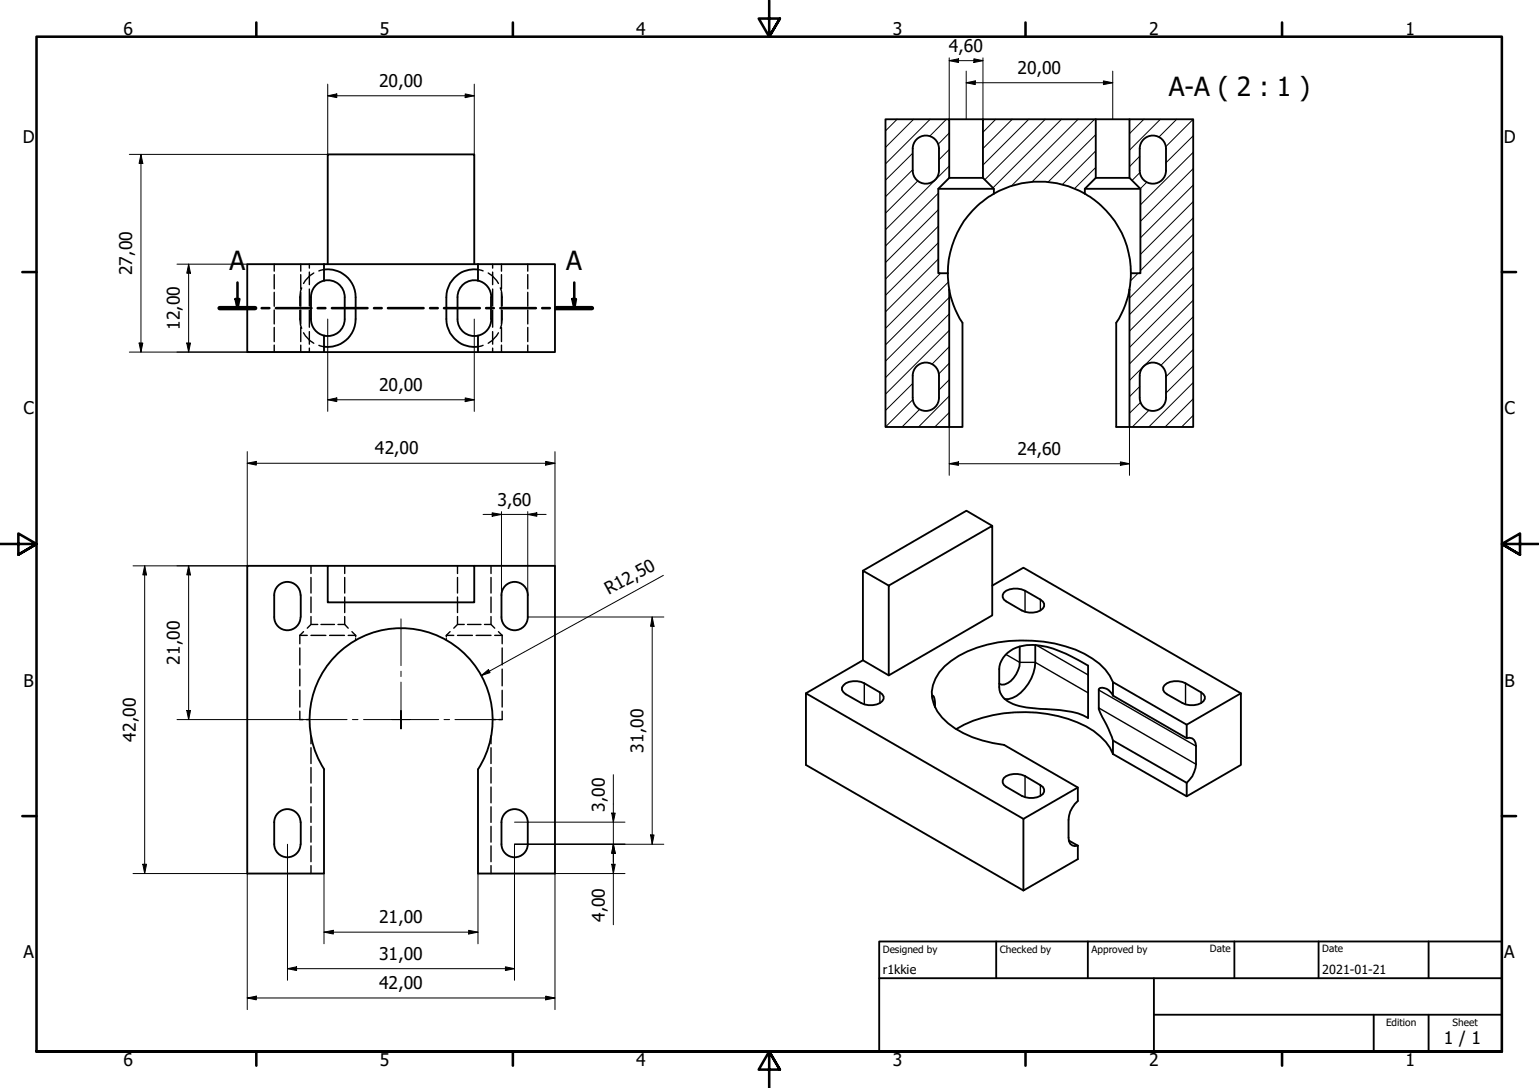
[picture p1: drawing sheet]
<svg xmlns="http://www.w3.org/2000/svg" width="420mm" height="297mm" viewBox="0 0 420 297" stroke-linecap="round" stroke-linejoin="round" font-family="sans-serif">
<!-- layer: Hatch (ISO) -->
<g fill="none" stroke="#000" stroke-width=".27">
<path d="M244.9 32.6l-3.2 3.1M249.4 32.6l-7.7 7.6M253.9 32.6l-12.2 12.2M258.4 32.6l-4.6 4.6M259.1 36.3l-2.9 3.1M271.8 32.6l-3.4 3.5M276.4 32.6l-8 8M280.9 32.6l-12.5 12.5M285.4 32.6l-16.5 16.5M289.8 32.6l-18.7 18.7M294.3 32.6l-18.3 18.2M298.8 32.6l-17.1 17.1"/>
<path d="M299.1 36.8l-13 12.9M312.3 32.6l-3.9 3.9M316.8 32.6l-8.4 8.4M321.2 32.6l-4.8 4.8M325.8 32.6l-7.5 7.5M325.8 37.1l-7.5 7.3M249.2 46.3l-7.5 7.4M249.2 41.8l-7.5 7.4M250.6 49.4l-8.9 8.8M256.2 57.3l-14.5 14.4M256.2 52.8l-14.5 14.4M259.1 45.3l-17.4 17.4"/>
<path d="M259.1 40.8l-2.8 2.8M299.1 45.7l-5.7 5.8M299.1 41.2l-9.1 9.2M311.1 42.7l-2.7 2.8M311.2 47.1l-2.1 2.2M313.1 49.8l-1.8 1.7M325.8 46l-14.5 14.4M325.8 59.5l-14.5 14.4M325.8 55l-14.5 14.5M325.8 50.5l-14.5 14.4M325.8 41.6l-14.5 14.3M256.2 70.7l-14.5 14.4"/>
<path d="M256.2 66.3l-14.5 14.3M256.2 61.8l-14.5 14.4M256.8 74.6l-15.1 15M258.9 77l-17.2 17.2M310.7 74.6l-2 2M325.8 77.5l-17.4 17.4M325.8 73l-17.4 17.4M325.8 68.5l-17.4 17.4M325.8 64l-17.4 17.4M259.1 99.2l-2.8 2.9M259.1 94.7l-4.7 4.7M259.1 90.2l-17.4 17.4"/>
<path d="M259.1 85.7l-17.4 17.4M259.1 81.2l-17.4 17.4M325.8 99.9l-7.5 7.4M325.8 95.4l-7.5 7.5M325.8 90.9l-8.9 8.8M325.8 86.5l-17.4 17.4M325.8 82l-17.4 17.4M249.2 104.7l-7.5 7.4M249.2 109.1l-7.5 7.5M251.1 111.7l-4.8 4.9M259.1 112.6l-3.9 4M259.1 108.1l-8.3 8.5"/>
<path d="M259.1 103.7l-2.8 2.8M311.1 105.5l-2.7 2.8M311.4 109.8l-3 3M313.7 112l-4.6 4.6M325.8 113.4l-3.2 3.2M325.8 108.9l-7.7 7.7M325.8 104.4l-12.2 12.2"/>
</g>
<!-- layer: Hidden (ISO) -->
<g fill="none" stroke="#000" stroke-width=".38">
<path d="M74.9 72.1v1.9M74.9 75v3.9M74.9 79.8v3.8M82.1 72.1v1.9M82.1 75v3.9M82.1 79.8v3.8M82.4 78.6l-.4 .9-.1 1.6v2.5M84.5 72.1v1.1M84.5 74.3v3.4M84.5 78.9v4.7M85.7 74.5l-1.2 .9-1.6 2M88.5 73.6l-1.4 .4"/>
<path d="M130.5 73.6l1.4 .4M133.3 74.5l1.2 .9 1.6 2M134.5 72.1v1.1M134.5 74.3v3.4M134.5 78.9v4.7M136.6 78.6l.3 .9 .2 1.6v2.5M136.9 72.1v1.9M136.9 75v3.9M136.9 79.8v3.8M144.1 72.1v1.9M144.1 75v3.9M144.1 79.8v3.8"/>
<path d="M74.9 84.6v3.8M74.9 89.4v3.9M74.9 94.2v1.9M81.9 84.7v2.4l.1 1.7 .4 .8M82.1 84.6v3.8M82.1 89.4v3.9M82.1 94.2v1.9M82.9 90.9l1.6 1.9 1.2 .9M84.5 84.7v4.6M84.5 90.5v3.5M84.5 95v1.1M87.1 94.3l1.4 .4"/>
<path d="M131.9 94.3l-1.4 .4M134.5 84.7v4.6M134.5 90.5v3.5M134.5 95v1.1M136.1 90.9l-1.6 1.9-1.2 .9M136.9 84.6v3.8M136.9 89.4v3.9M136.9 94.2v1.9M137.1 84.7v2.4l-.2 1.7-.3 .8M144.1 84.6v3.8M144.1 89.4v3.9M144.1 94.2v1.9"/>
<path d="M84.9 154.5v2.1M84.9 157.7v4.2M94.1 154.5v2.1M94.1 157.7v4.2M124.9 154.5v2.1M124.9 157.7v4.2M134 154.5v2.1M134 157.7v4.2M81.9 173.5v2.3M81.9 176.9v4.6M81.9 173.5h2M82.9 172.5l-1 1"/>
<path d="M84.9 173.5h4.1M84.9 163v4.2M84.9 168.3v2.2M86.7 170.5h-1.8l-1 1M87.6 170.5h3.7M90 173.5h4M92.3 170.5h1.8M94.1 170.5l1 1M94.1 163v4.2M94.1 168.3v2.2M95.1 173.5h2M96.1 172.5l1 1"/>
<path d="M97.1 173.5v.4M97.1 174.4v.3M121.9 173.5h2M121.9 173.5v.4M121.9 174.4v.3M122.9 172.5l-1 1M124.9 173.5h4.1M124.9 163v4.2M124.9 168.3v2.2M126.7 170.5h-1.8l-1 1M127.6 170.5h3.7M130 173.5h4"/>
<path d="M132.3 170.5h1.7M134 170.5l1.1 1M134 163v4.2M134 168.3v2.2M135.1 173.5h2M136.1 172.5l1 1M137.1 173.5v2.3M137.1 176.9v4.6M81.9 182.7v4.5M81.9 188.5v4.5M81.9 194.2v2.3h.8M83.6 196.5h.9"/>
<path d="M134.5 196.5h.8M137.1 182.7v4.5M137.1 188.5v4.5M137.1 194.2v2.3h-.9M84.9 200.9v2.2M84.9 204.1v4.4M84.9 209.5v4.3M84.9 214.9v4.3M134 200.9v2.2M134 204.1v4.4M134 209.5v4.3M134 214.9v4.3"/>
<path d="M84.9 220.3v4.2M84.9 225.6v4.3M84.9 230.9v4.4M84.9 236.3v2.2M134 220.3v4.2M134 225.6v4.3M134 230.9v4.4M134 236.3v2.2"/>
</g>
<!-- layer: Visible (ISO) -->
<g fill="none" stroke="#000" stroke-width=".51">
<path d="M259.1 32.6h9.3M299.1 32.6h9.3M249.2 46.6a3.6 3.6 0 0 0 3.6 3.6 3.6 3.6 0 0 0 3.5-3.6M249.2 40.6a3.6 3.6 0 0 1 3.6-3.6 3.6 3.6 0 0 1 3.5 3.6M249.2 40.6v6M256.2 51.5h15.1M256.3 40.6v6M259.1 48.6h9.3M268.4 48.6l2.9 2.9v1.4M268.4 48.6v-16h30.7v16l-2.9 2.9v1.4M271.3 52.9a25 25 0 0 0-12.5 21.7h-2.6v-23.1l2.9-2.9v-16h-17.4v84h17.4M271.4 52.9a25 25 0 0 1 24.7 0"/>
<path d="M296.2 52.9a25 25 0 0 1 12.5 21.7M296.2 51.5h15.1M299.1 48.6h9.3M311.1 40.6a3.6 3.6 0 0 1 3.6-3.6 3.6 3.6 0 0 1 3.6 3.6M311.1 40.6v6M311.2 46.6a3.6 3.6 0 0 0 3.5 3.6 3.6 3.6 0 0 0 3.6-3.6M318.3 40.6v6M88.5 73.6a7.6 7.6 0 0 1 8.6 7.5v6a7.6 7.6 0 0 1-8.6 7.6M88.5 72.1h-21v24h21M88.5 72.1v4.5M88.5 72.1h42M89.5 72.1v-30h40v30"/>
<path d="M130.5 73.6a7.7 7.7 0 0 0-8.6 7.5v6a7.7 7.7 0 0 0 8.6 7.6M130.5 72.1h21v24h-21M130.5 72.1v4.5M130.5 76.6a4.6 4.6 0 0 1 3.6 4.5M130.5 76.6a4.6 4.6 0 0 0-5.6 4.5M258.8 74.6l.4 4.4M259.1 79a24.9 24.9 0 0 0 3.7 9.1v28.5h-3.7M259.1 79v37.6M308.4 79a24.9 24.9 0 0 1-3.7 9.1v28.5h3.7M308.7 74.6l-.4 4.4M308.7 74.6h2.6v-23.1l-2.9-2.9v-16h17.4v84h-17.4v-37.6M84.9 81.1v6"/>
<path d="M84.9 87.1a4.6 4.6 0 0 0 4.6 4.6 4.6 4.6 0 0 0 4.6-4.6M84.9 81.1a4.6 4.6 0 0 1 4.6-4.6 4.6 4.6 0 0 1 4.6 4.6M88.5 91.6v4.5M88.5 96.1h42M94.1 81.1v6M124.9 87.1a4.6 4.6 0 0 0 4.6 4.6 4.6 4.6 0 0 0 4.6-4.6M124.9 81.1v6M130.5 91.6v4.5M134 81.1v6M250.2 100a3.6 3.6 0 0 1 3.9-.7 3.6 3.6 0 0 1 2.2 3.3v6a3.6 3.6 0 0 1-3.6 3.6 3.6 3.6 0 0 1-3.5-3.6v-6a3.6 3.6 0 0 1 1-2.6zM312.2 100a3.6 3.6 0 0 1 3.9-.7 3.6 3.6 0 0 1 2.2 3.3v6a3.6 3.6 0 0 1-3.6 3.6 3.6 3.6 0 0 1-3.5-3.6l-.1-6a3.6 3.6 0 0 1 1.1-2.6zM89.5 154.5h40v10h-40z"/>
<path d="M89.5 154.5h-22v84h21v-28.5M129.5 154.5h22v84h-21v-28.5M242.6 159.9l28.3-16.3v24.4l-28.3 16.4zM242.6 159.9l-7-4.1v24.5M270.9 143.6l-7.1-4.2-28.2 16.4M270.9 159.9l8.5-4.9 59.4 34.3M74.9 168.5a3.6 3.6 0 0 0 3.6 3.6 3.6 3.6 0 0 0 3.5-3.6M74.9 162.5a3.6 3.6 0 0 1 3.6-3.6 3.6 3.6 0 0 1 3.5 3.6M74.9 162.5v6M82.1 162.5v6M136.9 162.5a3.6 3.6 0 0 1 3.6-3.6 3.6 3.6 0 0 1 3.6 3.6M136.9 162.5v6"/>
<path d="M136.9 168.5a3.6 3.6 0 0 0 3.6 3.6 3.6 3.6 0 0 0 3.6-3.6M144.1 162.5v6M274.1 161.8a5.4 5.4 0 0 1 5.7-.5l4.2 2.4 .7 .6 .4 .5a2.07 2.07 0 0 1-2 2.3 5.9 5.9 0 0 1-4.1-.4l-4.3-2.5a1.55 1.55 0 0 1-.6-2.4zM274.4 178.9a10.1 10.1 0 0 1 9.5-2.6 37.7 37.7 0 0 1 13.2 5.4v14.3a23.3 23.3 0 0 0-11.3-2.4l-3.7-.3a11.6 11.6 0 0 1-8.2-2.9 4 4 0 0 1-1.1-2.8v-4.9a5.6 5.6 0 0 1 1.6-3.8zM278.4 176.5v4.3a6.8 6.8 0 0 1-4.1 6.1h-.8l-.7-.2M282.6 176.1a15.3 15.3 0 0 1-1.9 10.6 7.5 7.5 0 0 1-6.4 4.2M230.3 187.1a5.1 5.1 0 0 1 5.7-.6l4.2 2.5a1.54 1.54 0 0 1 1.1 1.5 1.54 1.54 0 0 1-1.1 1.4 5.7 5.7 0 0 1-5.1 0l-4.2-2.4-.6-.5-.4-.6v-.7zM235.6 180.3l7 4.1M235.6 180.3l-15.6 9M254.4 190.2l.4-.2 .3 .6 .2 2.5M261 199.1a38.6 38.6 0 0 1 30.6-2.8 19.8 19.8 0 0 1 11.4 7.8l.8 1.8M303.8 189.9a2.96 2.96 0 0 0-3.7-1.9l-.1 5.6 2.6 5.5 1.2 3.1"/>
<path d="M303.8 186.2a17.2 17.2 0 0 0-10.2-8.9 41.1 41.1 0 0 0-29.5 .5 18.3 18.3 0 0 0-8.7 7.5 9 9 0 0 0 1.8 10.6 25.5 25.5 0 0 0 13.9 7l3 .5 20.2 11.6v3.7a7.5 7.5 0 0 0-2.6 5.1v4.9a1.9 1.9 0 0 0 2.6 2.2M303.8 189.9v-3.7l20.2 11.7v3.6M303.8 189.9l20.2 11.6M317.9 187.1a5.2 5.2 0 0 1 5.8-.6l4.2 2.5a1.54 1.54 0 0 1 1.1 1.5 1.54 1.54 0 0 1-1.1 1.4 5.7 5.7 0 0 1-5.1 0l-4.9-2.9-.3-.6v-.7zM324 197.9l14.8-8.6v19.5l-14.8 8.6M88.5 210a25 25 0 0 1 21-38.5 25 25 0 0 1 21 38.5M274.1 212.4a5.4 5.4 0 0 1 5.7-.5l4.2 2.5a1.54 1.54 0 0 1 1.1 1.4 1.54 1.54 0 0 1-1.1 1.5 5.7 5.7 0 0 1-5 0l-4.3-2.5a1.55 1.55 0 0 1-.6-2.4zM294.3 215l-14.9 8.6v19.5l14.9-8.5v-3.7M303.8 205.9l20.2 11.5v-3.7M303.8 202.2l20.2 11.5M303.8 202.2v3.7M324 201.5a1.89 1.89 0 0 1 2.5 2.2v4.9a7.7 7.7 0 0 1-2.5 5.1"/>
<path d="M82 224.5a3.6 3.6 0 0 0-3.5-3.6 3.6 3.6 0 0 0-3.6 3.6v6a3.6 3.6 0 0 0 3.6 3.5 3.6 3.6 0 0 0 3.5-3.5M82.1 224.5v6M138 222a3.6 3.6 0 0 1 3.9-.8 3.6 3.6 0 0 1 2.2 3.3v6a3.6 3.6 0 0 1-3.6 3.5 3.6 3.6 0 0 1-3.6-3.5v-6a3.6 3.6 0 0 1 1.1-2.5zM279.4 223.6l-59.4-34.3v19.5l59.4 34.3M291.8 229.5l2.5 1.4"/>
</g>
<!-- layer: Visible Narrow (ISO) -->
<g fill="none" stroke="#000" stroke-width=".38">
<path d="M274.6 178.7l3.8 2.1h4.2l14.5 8.4M279.8 161.3v5.7M283 176.1l14.1 8.2M284 163.7v3M236 186.5v5.8M240.2 189v2.9M255.1 192.7l.2 .1M300 193.3l26.5 15.3M300 188.4l26.5 15.3M323.7 186.5v5.8M327.9 189v2.9M279.8 211.9v5.8"/>
<path d="M284 214.4v2.9"/>
</g>
<!-- layer: Section Line (ISO) -->
<g fill="none" stroke="#000" stroke-width=".7">
<path d="M64.8 77.1v7M156.8 77.1v7M59.9 84.1h9.8M64.3 81.6h1l-.5 2.5zM71.4 84.1h2.1M75.3 84.1h9.7M86.7 84.1h2.1M90.6 84.1h9.7M102.1 84.1h2.1M105.9 84.1h9.7M117.4 84.1h2.1M121.2 84.1h9.8"/>
<path d="M132.7 84.1h2.1M136.6 84.1h9.7M148 84.1h2.1M151.9 84.1h9.7M156.3 81.6h.9l-.4 2.5z"/>
</g>
<path d="M59.9 84.1h9.8M151.9 84.1h9.7" fill="none" stroke="#000" stroke-width="1.2"/>
<g fill="#000">
<path d="M64.3 81.6h1l-.5 2.5z" fill-rule="evenodd"/>
<path d="M156.3 81.6h.9l-.4 2.5z" fill-rule="evenodd"/>
</g>
<!-- layer: Border (ISO) -->
<g fill="none" stroke="#000" stroke-width=".7">
<path d="M70 6.1v3.9M140 6.1v3.9M210 0v10l-2.9-4.9h5.8l-2.9 4.9 2.9-4.9M280 6.1v3.9M350 6.1v3.9M6.1 74.3h3.9M410 74.3h3.9M0 148.5h10l-5-2.8v5.7l5-2.9-5 2.9M420 148.5h-10l5-2.8v5.7l-5-2.9 5 2.9M6.1 222.8h3.9M410 222.8h3.9M10 287.1v-277.1h400v277.1h-400h400"/>
<path d="M70 287.1v3.8M140 287.1v3.8M212.9 292l-2.9-4.9 2.9 4.9h-5.8l2.9-4.9v9.9M280 287.1v3.8M350 287.1v3.8"/>
</g>
<!-- layer: Title (ISO) -->
<path d="M240 257h170v30.1h-170zM272 257v10.1M297 257v10.1M337 257v10.1M360 257v10.1M390 257v10.1M240 267.1h170M315 277h95M315 267.1v20M375 277v10.1M390 277v10.1" fill="none" stroke="#000" stroke-width=".51"/>
<!-- layer: Dimension (ISO) -->
<g fill="none" stroke="#000" stroke-width=".27">
<path d="M259.1 16.6l2.6-.5v1zM259.1 16.6h9.3M259.1 15.8v16.8M263.8 19.4v13.2M265.9 16.1l2.5 .5-2.5 .5zM268.4 15.8v16.8M303.8 19.4v13.2M89.5 26.1l2.4-.5v1.1zM89.5 26.1h40M89.5 23v19.1h-54.2M127 25.6l2.5 .5-2.5 .6zM129.5 23v19.1"/>
<path d="M263.8 22.6l2.5-.5v1zM263.8 22.6h40M301.2 22.1l2.6 .5-2.6 .5zM38.5 42.1l.5 2.5h-1zM38.5 42.1v54M48.3 72.1h19.2M51.5 72.1l.5 2.5h-1zM51.5 72.1v24M35.3 96.1h49.2M38 93.6h1l-.5 2.5zM51 93.6h1l-.5 2.5zM89.5 87.1v25.2"/>
<path d="M129.5 87.1v25.2M89.5 109.1l2.4-.5v1.1zM89.5 109.1h40M127 108.6l2.5 .5-2.5 .6zM259.1 116.6v13.2M308.4 116.6v13.2M67.5 126.5l2.5-.5v1zM67.5 123.3v31.2h-31.2M67.5 126.5h84M136.9 139.7v22.8M144.1 139.7v22.8M149 126l2.5 .5-2.5 .5z"/>
<path d="M151.5 123.3v31.2M259.1 126.6l2.6-.5v.9zM259.1 126.6h49.3M305.9 126.1l2.5 .5-2.5 .4zM39.5 154.5l.5 2.5h-1zM39.5 154.5v84M51.5 154.5l.5 2.5h-1zM51.5 154.5v42M131.9 140.4h17.2M134.4 140l2.5 .4-2.5 .6zM144.1 140.4l2.5-.4v1zM181.1 157.1l-49.7 27.4"/>
<path d="M144.1 168.5h37.1M178.1 168.5l.5 2.5h-1zM178.1 168.5v62M48.3 196.5h33.7M51 194h1l-.5 2.5zM131.4 184.5l1.9-1.7 .5 .8zM167.4 211.5v41M36.3 238.5h31.2v37.1M39 236h1l-.5 2.5zM78.5 230.5v37.1M88.5 238.5v19.2M130.5 238.5v19.2"/>
<path d="M140.5 224.5h30.1M167 236h1l-.6 2.5zM167 222h1l-.6 2.5zM167.4 230.5l.6 2.5h-1zM170.6 238.5h-19.1v37.1M177.6 228h1l-.5 2.5zM181.2 230.5h-40.7v37.1M88.5 254.5l2.5-.5v1zM88.5 254.5h42M128 254l2.5 .5-2.5 .5zM67.5 272.5l2.5-.5v1zM67.5 272.5h84"/>
<path d="M78.5 264.5l2.5-.5v1zM78.5 264.5h62M138 264l2.5 .5-2.5 .5zM149 272l2.5 .5-2.5 .5z"/>
</g>
<g fill="#000">
<path d="M259.1 16.6l2.6-.5v1z" fill-rule="evenodd"/>
<path d="M265.9 16.1l2.5 .5-2.5 .5z" fill-rule="evenodd"/>
<path d="M89.5 26.1l2.4-.5v1.1z" fill-rule="evenodd"/>
<path d="M127 25.6l2.5 .5-2.5 .6z" fill-rule="evenodd"/>
<path d="M263.8 22.6l2.5-.5v1z" fill-rule="evenodd"/>
<path d="M301.2 22.1l2.6 .5-2.6 .5z" fill-rule="evenodd"/>
<path d="M38.5 42.1l.5 2.5h-1z" fill-rule="evenodd"/>
<path d="M51.5 72.1l.5 2.5h-1z" fill-rule="evenodd"/>
<path d="M38 93.6h1l-.5 2.5z" fill-rule="evenodd"/>
<path d="M51 93.6h1l-.5 2.5z" fill-rule="evenodd"/>
<path d="M89.5 109.1l2.4-.5v1.1z" fill-rule="evenodd"/>
<path d="M127 108.6l2.5 .5-2.5 .6z" fill-rule="evenodd"/>
<path d="M67.5 126.5l2.5-.5v1z" fill-rule="evenodd"/>
<path d="M149 126l2.5 .5-2.5 .5z" fill-rule="evenodd"/>
<path d="M259.1 126.6l2.6-.5v.9z" fill-rule="evenodd"/>
<path d="M305.9 126.1l2.5 .5-2.5 .4z" fill-rule="evenodd"/>
<path d="M39.5 154.5l.5 2.5h-1z" fill-rule="evenodd"/>
<path d="M51.5 154.5l.5 2.5h-1z" fill-rule="evenodd"/>
<path d="M134.4 140l2.5 .4-2.5 .6z" fill-rule="evenodd"/>
<path d="M144.1 140.4l2.5-.4v1z" fill-rule="evenodd"/>
<path d="M178.1 168.5l.5 2.5h-1z" fill-rule="evenodd"/>
<path d="M51 194h1l-.5 2.5z" fill-rule="evenodd"/>
<path d="M131.4 184.5l1.9-1.7 .5 .8z" fill-rule="evenodd"/>
<path d="M39 236h1l-.5 2.5z" fill-rule="evenodd"/>
<path d="M167 236h1l-.6 2.5z" fill-rule="evenodd"/>
<path d="M167 222h1l-.6 2.5z" fill-rule="evenodd"/>
<path d="M167.4 230.5l.6 2.5h-1z" fill-rule="evenodd"/>
<path d="M167.4 230.5l.6 2.5h-1z" fill-rule="evenodd"/>
<path d="M177.6 228h1l-.5 2.5z" fill-rule="evenodd"/>
<path d="M88.5 254.5l2.5-.5v1z" fill-rule="evenodd"/>
<path d="M128 254l2.5 .5-2.5 .5z" fill-rule="evenodd"/>
<path d="M67.5 272.5l2.5-.5v1z" fill-rule="evenodd"/>
<path d="M78.5 264.5l2.5-.5v1z" fill-rule="evenodd"/>
<path d="M138 264l2.5 .5-2.5 .5z" fill-rule="evenodd"/>
<path d="M149 272l2.5 .5-2.5 .5z" fill-rule="evenodd"/>
</g>
<!-- layer: Center Mark (ISO) -->
<path d="M109.5 169v12.7M82 196.5h12.7M96.2 196.5h1.5M99.3 196.5h10.2h-2.5M109.5 186.2v10.3v-2.5M109.5 199v-2.5v2.5M109.5 183.2v1.5M112 196.5h-2.5h10.3M121.2 196.5h1.5M124.2 196.5h12.8" fill="none" stroke="#000" stroke-width=".27"/>
<g font-size="7.2">
<text x="319.1" y="26.3">A-A ( 2 : 1 )</text>
<text x="62.6" y="73.6">A</text>
<text x="154.6" y="73.6">A</text>
</g>
<g font-size="4.8">
<text x="33.7" y="9.6">6</text>
<text x="103.7" y="9.6">5</text>
<text x="173.7" y="9.6">4</text>
<text x="243.7" y="9.6">3</text>
<text x="313.7" y="9.6">2</text>
<text x="383.7" y="9.6">1</text>
<text x="259.1" y="14.2">4,60</text>
<text x="103.5" y="23.7">20,00</text>
<text x="277.7" y="20.2">20,00</text>
<text x="6.2" y="38.9">D</text>
<text x="410.5" y="38.9">D</text>
<text x="36.1" y="75.1" transform="rotate(-90 36.1 75.1)">27,00</text>
<text x="49.1" y="90.1" transform="rotate(-90 49.1 90.1)">12,00</text>
<text x="103.5" y="106.7">20,00</text>
<text x="6.4" y="113.1">C</text>
<text x="410.7" y="113.1">C</text>
<text x="102.4" y="124.1">42,00</text>
<text x="277.7" y="124.2">24,60</text>
<text x="135.8" y="138.1">3,60</text>
<text x="166.2" y="162.5" transform="rotate(-29 166.2 162.5)">R12,50</text>
<text x="49.1" y="181.5" transform="rotate(-90 49.1 181.5)">21,00</text>
<text x="6.4" y="187.4">B</text>
<text x="410.7" y="187.4">B</text>
<text x="37.1" y="202.5" transform="rotate(-90 37.1 202.5)">42,00</text>
<text x="175.7" y="205.5" transform="rotate(-90 175.7 205.5)">31,00</text>
<text x="165.1" y="221.6" transform="rotate(-90 165.1 221.6)">3,00</text>
<text x="165.1" y="251.7" transform="rotate(-90 165.1 251.7)">4,00</text>
<text x="103.5" y="252.1">21,00</text>
<text x="6.4" y="261.7">A</text>
<text x="103.5" y="262.1">31,00</text>
<text x="410.7" y="261.7">A</text>
<text x="103.5" y="270.1">42,00</text>
<text x="394.2" y="285">1 / 1</text>
<text x="33.7" y="290.9">6</text>
<text x="103.7" y="290.9">5</text>
<text x="173.7" y="290.9">4</text>
<text x="243.7" y="290.9">3</text>
<text x="313.7" y="290.9">2</text>
<text x="383.7" y="290.9">1</text>
</g>
<g font-size="3.4">
<text x="241" y="266">r1kkie</text>
<text x="361" y="266">2021-01-21</text>
</g>
<g font-size="2.7">
<text x="241" y="260.1">Designed by</text>
<text x="273" y="260.1">Checked by</text>
<text x="298" y="260.1">Approved by</text>
<text x="330.3" y="260">Date</text>
<text x="361" y="260">Date</text>
<text x="378.4" y="280.1">Edition</text>
<text x="396.6" y="280.1">Sheet</text>
</g>
</svg>
